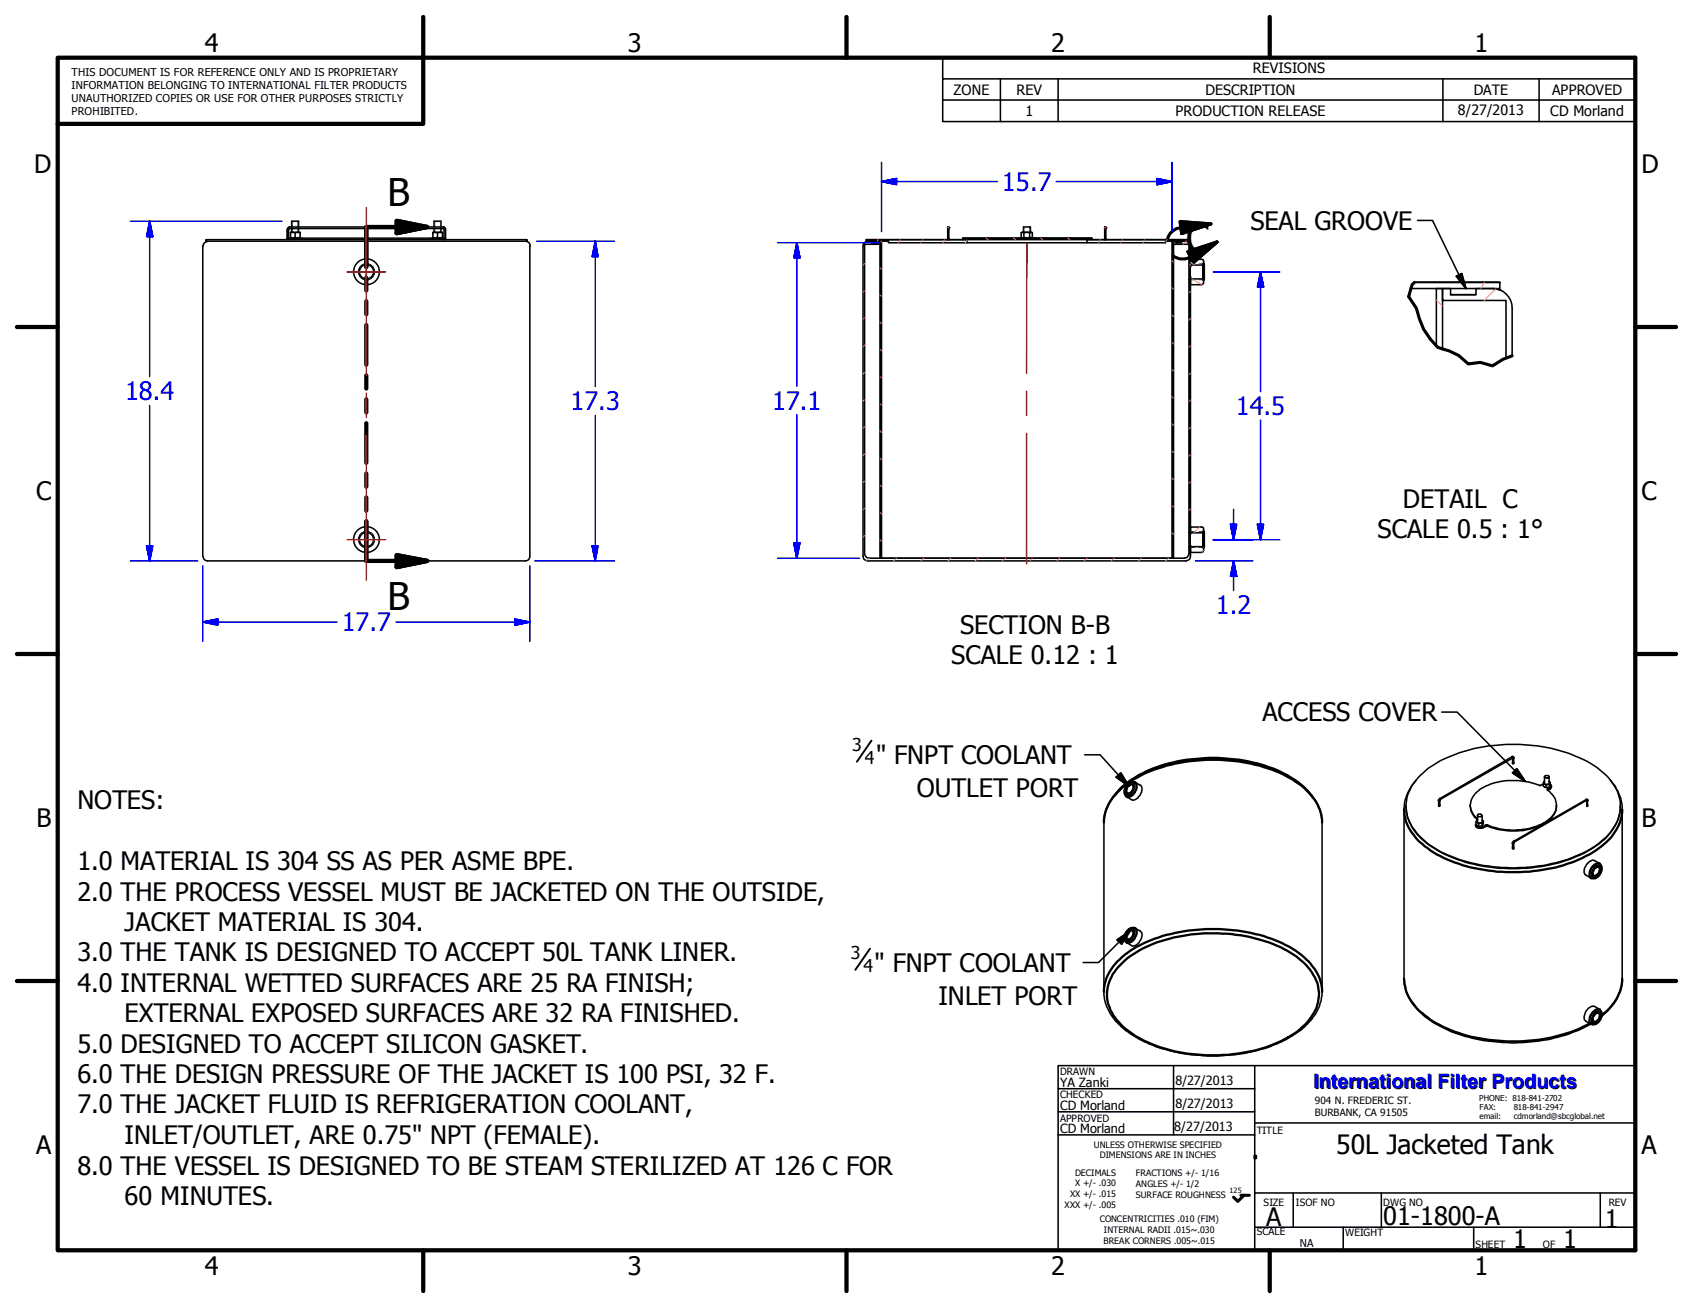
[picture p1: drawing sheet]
<svg xmlns="http://www.w3.org/2000/svg" width="279mm" height="216mm" viewBox="0 0 279 216" stroke-linecap="round" stroke-linejoin="round" font-family="sans-serif">
<!-- layer: 2012 Visible (ANSI) -->
<g fill="none" stroke="#000" stroke-width=".25">
<path d="M34 39.6h53v.2h-53zM34.2 39.9a.73 .73 0 0 0-.7 .7M47.4 37.8v1.6h.2v-1.6M47.4 39.6v-.2h.2v.2M47.6 39.3h25.7M47.8 37.7h25.4M47.8 37.5h25.4M47.8 37.7l-.1 .1M47.8 37.5l-.3 .1-.1 .2M47.9 39.3v-.9h1.6v.9M47.9 38.4h1.6M47.9 39.2a.63 .63 0 0 0 .8 0 .73 .73 0 0 0 .8 0"/>
<path d="M48.1 37.5v-1h1.2v1M48.1 37.7v.7M48.7 38.4v.8M49.3 37.7v.7M71.4 39.3v-.9h1.6v.9M71.4 38.4h1.6M71.4 39.2a.63 .63 0 0 0 .8 0 .73 .73 0 0 0 .8 0M71.6 37.5v-1h1.2v1M71.6 37.7v.7M72.2 38.4v.8M72.8 37.7v.7M73.2 37.7l.1 .1v1.8"/>
<path d="M73.2 37.5l.3 .1v.2v1.6h-.2M73.5 39.4v.2M86.8 39.8a.79 .79 0 0 1 .7 .8M142.9 39.6h16.7v.5h-13v-.3h-3.7zM142.9 39.6h16M143.2 39.8l-.3 .1M145.2 39.8h.3v52.3h-.3zM156.4 37.6l.1-.1 .1 .1M156.4 37.5h.2l-.1 .2h-.1zM156.4 37.6v1.8h.2v-1.8M156.4 37.6h.1M156.4 39.6v-.2h.2v.2"/>
<path d="M156.5 37.5h.1M156.6 37.6h.1M158.9 39.3h21.3v.3h-21.3zM158.9 39.3h9.8M168.5 39.2a.26 .26 0 0 0 .5 0 .95 .95 0 0 0 .9 0 .26 .26 0 0 0 .5 0M168.5 39.2l.2 .1M168.5 38.4v.8M168.7 39.3h1.5M168.7 38.4h-.2M168.8 38.4h1.6M168.8 38.4h-.3M168.8 38.4h1.3"/>
<path d="M168.8 38.4h.1v-.9h1.2v.9M169 38.4v.8M169.9 38.4v.8M170.1 38.4h.3M170.2 39.3h10M170.4 39.2l-.2 .1M170.4 38.4v.8M170.6 39.3h.1M179.4 39.6h16.6v.2h-3.7v.3h-12.9zM180.2 39.6h15.8M182.3 37.5h.2l-.1 .2h-.1zM182.3 37.6v1.8h.2v-1.8"/>
<path d="M182.3 37.6h.1M182.3 39.6v-.2h.2v.2M182.3 37.6l.1-.1 .1 .1M182.4 37.5h.1M182.5 37.6h.1M193.4 39.8h.3v52.3h-.3zM195.7 39.8a.9 .9 0 0 1 .8 .8v3.2h-.3v-3.5h-2.5M195.7 39.8h-.7v.3h-.9v-.3h-.4v.5M195.7 39.8l.3 .1M33.5 40.6v51.2M87.4 40.6v51.3a.73 .73 0 0 1-.7 .7M142.6 40.1l.5-.3h.8v.3h1v-.3h.3v.5h-2.5v51.1a.9 .9 0 0 0 .7 .7h52.1a.9 .9 0 0 0 .7-.7v-1.2h.3v1.6a.76 .76 0 0 1-.8 .8h-52.5a.76 .76 0 0 1-.8-.8v-51.2z"/>
<path d="M143.9 40.1h1M145.2 40.3h.1M159.6 40.1h19.8M193.7 40.3h.1M194.1 40.1h.9M196.2 46h.3v41.9h-.3zM196.2 43.8v2.2M196.5 43.8v2.2M196.5 42.8h1.7a.29 .29 0 0 1 .4 .1 .29 .29 0 0 1 0 .3v.4l-.1 .2h-2zM198.5 43.8v2.2M198.6 43.6v3a.33 .33 0 0 1-.4 .4h-1.7v-1h2l.1 .2M237 57.1v-9.5h1.1v10"/>
<path d="M238.1 49.6h.1M239.4 48.6v-1h-1.3v2h10.4v9.5M239.4 48.6h4.2v-1h2.8a3.3 3.3 0 0 1 3.2 3.2v7.9M239.4 48.6h4.2M246.6 47.6l1.2 .3M247.5 46.6h-14.1h14.1v1h-14.6M33.5 91.9a.73 .73 0 0 0 .8 .7h52.4M196.2 87.9v2.3M196.5 87.9v2.3M196.5 87h1.7a.29 .29 0 0 1 .4 .1 .29 .29 0 0 1 0 .3v.4l-.1 .1h-2zM198.5 87.9v2.3M198.6 87.8v3a.33 .33 0 0 1-.4 .4h-1.7v-1h2l.1 .2"/>
<path d="M182.2 135.8v27.9M184.1 130.9a14.6 14.6 0 0 1 6.3-4.2 28.1 28.1 0 0 1 21.4 .9 12.3 12.3 0 0 1 4.4 3.3M186.3 129.5a.4 .4 0 0 1 .5-.1 .4 .4 0 0 1 .2 .5 1.05 1.05 0 0 1-1.1 1 1.04 1.04 0 0 1 .4-1.4zM187 129.9a.39 .39 0 0 0-.3-.4 .39 .39 0 0 0-.5 .3l-.1 .1a.68 .68 0 0 0 .1 1h.2M187.3 129.1l1 .6a1.37 1.37 0 0 1-.3 1.7 1.14 1.14 0 0 1-1.2 .6l-.9-.5M190.5 126.9a28.2 28.2 0 0 1 19.4 0M218.2 135.8v27.9M231.7 133.6v27.9M232 133a7.3 7.3 0 0 0 3.1 5.9 22.1 22.1 0 0 0 13.1 4.4 25.5 25.5 0 0 0 14.3-3.1 9.6 9.6 0 0 0 4.8-5.7l.1-1.5M234.1 128.3a16.7 16.7 0 0 1 8-4.4 28.4 28.4 0 0 1 19.6 1.6 10.5 10.5 0 0 1 5.4 5.6 6.9 6.9 0 0 1-2.5 7.5 20.5 20.5 0 0 1-10 4.3 29 29 0 0 1-16.9-2.3 11.2 11.2 0 0 1-5.4-5.6 6.5 6.5 0 0 1 1.5-6.3zM237.4 132.9h.2v.2h-.2zM243.5 136.1h.1"/>
<path d="M243.5 136.3a.81 .81 0 0 0 1.3 .3M243.8 135.3l-.2 .4 .3 .1a.67 .67 0 0 0 .9-.3l-.2-.1a.27 .27 0 0 1 0 .3 .27 .27 0 0 1-.3 .1l-.2 .1a.35 .35 0 0 1-.4-.5h.1M243.8 134.6v1M243.9 134.4a.33 .33 0 0 1 .4 0 .33 .33 0 0 1 .2 .3 .33 .33 0 0 1-.4 .1 .33 .33 0 0 1-.2-.4zM244 136v.4M244.6 134.6v1M244.6 135.8v.5M244.8 135.5v.5a.68 .68 0 0 1-.6 .4 .68 .68 0 0 1-.6-.3v-.4M245.5 136.3l-.3 .1M249.6 140h.2v.1h-.2zM249.6 125.9h.2zM249.6 125.1v.9h.2v-.9"/>
<path d="M254 129.6h.3M254.8 129h.1a.28 .28 0 0 0-.1 .3 .28 .28 0 0 0 .3 .2h.3a.29 .29 0 0 0 .3-.1 .29 .29 0 0 0 0-.4 .28 .28 0 0 1 .1 .3 .28 .28 0 0 1-.4 .2h-.3l-.4-.2zM254.9 128.2v1M255 128.1a.41 .41 0 0 1 .7 .2h-.1a.45 .45 0 0 1-.7-.2zM255.1 129.5v.5M255.4 130.4h.1M255.7 128.2v1M255.7 129.5v.4M255.8 129.2v.4a.6 .6 0 0 1-1 .3l-.1-.2v-.4M261.9 132.1v1h.1v-1M262 132.9l-.1 .1h.1M267.7 133.6v27.9"/>
<path d="M186.2 153.7a.42 .42 0 0 1 .5-.2 .42 .42 0 0 1 .3 .3 1.11 1.11 0 0 1-.9 1.3 .72 .72 0 0 1 0-1.2zM187 154a.38 .38 0 0 0-.3-.4 .38 .38 0 0 0-.5 .3l-.1 .2a.62 .62 0 0 0 .1 .9l.2-.1M187.3 153.2l.9 .5a1.31 1.31 0 0 1-.2 1.8l-.2 .3-.6 .3h-.4l-.9-.5M263.5 143.2a.45 .45 0 0 1 .6 .1 .45 .45 0 0 1-.1 .6 .8 .8 0 0 1-1 .6 1.06 1.06 0 0 1 .8-1.4 .93 .93 0 0 1-.7 1.4l-.2-.3M264 142.6l-.9-.6a1.33 1.33 0 0 0-1.4 1l-.3 .6 .1 .6 .1 .2 1 .6M263.2 167.5a.48 .48 0 0 1 .7-.3 .48 .48 0 0 1 .1 .8 .74 .74 0 0 1-1 .6 .94 .94 0 0 1 .2-1.1zM263.5 167.3a.34 .34 0 0 1 .4 0 .34 .34 0 0 1 0 .5 .63 .63 0 0 1-.3 .7 .63 .63 0 0 1-.7-.1v-.1M264 166.6l-.9-.5a1.61 1.61 0 0 0-1.5 1.1v.2a.86 .86 0 0 0 .1 1.2l.9 .4"/>
<circle cx="60.5" cy="44.9" r="1.3"/>
<circle cx="60.5" cy="44.9" r="2.13"/>
<circle cx="60.5" cy="44.9" r="1.17"/>
<circle cx="60.5" cy="89.1" r="1.17"/>
<circle cx="60.5" cy="89.1" r="2.13"/>
<circle cx="60.5" cy="89.1" r="1.3"/>
</g>
<!-- layer: Hidden (ANSI) Green -->
<g fill="none" stroke="#008000" stroke-width=".19">
<path d="M48.3 36.5v.3M48.3 37.1v.4M48.3 37.7v.2M48.3 38.1v.3M49.1 36.5v.3M49.1 37.1v.4M49.1 37.7v.2M49.1 38.1v.3M71.8 36.5v.3M71.8 37.1v.4M71.8 37.7v.2M71.8 38.1v.3"/>
<path d="M72.7 36.5v.3M72.7 37.1v.4M72.7 37.7v.2M72.7 38.1v.3M169 37.5v.3M169 38v.4M169.9 37.5v.3M169.9 38v.4M59.4 44.1a1.31 1.31 0 0 1 2-.2 1.31 1.31 0 0 1 0 2 1.31 1.31 0 0 1-2-.2M196.5 43.6h.7M196.5 46.2h.7M197.9 43.6h.7"/>
<path d="M197.9 46.2h.7M59.4 88.3a1.31 1.31 0 0 1 2-.2 1.31 1.31 0 0 1 0 2 1.31 1.31 0 0 1-2-.2M196.5 87.8h.7M196.5 90.4h.7M197.9 87.8h.7M197.9 90.4h.7"/>
</g>
<!-- layer: Visible Narrow (ANSI) -->
<g fill="none" stroke="#000" stroke-width=".38">
<path d="M182.2 135.8a7.5 7.5 0 0 1 2.6-5.4 18.2 18.2 0 0 1 8.4-4.2 29.4 29.4 0 0 1 18.4 1.6 12.3 12.3 0 0 1 5.8 5l.7 1.7 .1 1.3M185.9 129.7a.84 .84 0 0 1 1.1-.5 1.27 1.27 0 0 1-.2 1.6 .73 .73 0 0 1-1.1 .3 1.17 1.17 0 0 1 .2-1.4zM187.3 129.1a1.31 1.31 0 0 1-.2 1.8 1.14 1.14 0 0 1-1.2 .6M231.7 133.6a7.3 7.3 0 0 0 2.2 5 20.3 20.3 0 0 0 12.5 5.2 28.2 28.2 0 0 0 14.8-2.2 12.3 12.3 0 0 0 5.8-5l.6-1.7 .1-1.3M237.4 132.1h.2M237.6 131.8l.1 .2M244.8 136.5v.1M245.2 136.2v.2M245.5 136.2v.1M249.6 124.9l.2 .2M249.6 139.1h.2M249.8 138.9l.1 .1"/>
<path d="M255.5 130.2v.2M255.8 130v.2M261.8 132l.1 .1h.1M184.9 159.3a17.4 17.4 0 0 1 9.5-4.7 27.3 27.3 0 0 1 17.5 2.1 10.1 10.1 0 0 1 5.6 5.9 6.9 6.9 0 0 1-2.6 6.9 16.2 16.2 0 0 1-5.9 3.3 28.3 28.3 0 0 1-20.2-1 11.6 11.6 0 0 1-5.5-5 6.4 6.4 0 0 1 1.6-7.5zM185.9 153.8a.86 .86 0 0 1 1.2-.4 1.45 1.45 0 0 1-1.2 1.9 1 1 0 0 1 0-1.5zM187.3 153.2a1.22 1.22 0 0 1 0 1.7 1.26 1.26 0 0 1-1.4 .7M263.2 143.1a.6 .6 0 0 1 .8-.2 .6 .6 0 0 1 .3 .7 1.28 1.28 0 0 1-1.4 1.2 1.27 1.27 0 0 1 .2-1.5zM264 142.6a1.42 1.42 0 0 0-1.6 1 1.08 1.08 0 0 0 .2 1.4M182.2 163.7a7.7 7.7 0 0 1 3-5.7 21.4 21.4 0 0 1 11.6-4.5 27.4 27.4 0 0 1 16.5 3.1 9.9 9.9 0 0 1 4.8 5.8l.1 1.3M231.7 161.5a8 8 0 0 0 3.9 6.5 21.5 21.5 0 0 0 10.8 3.7 27.4 27.4 0 0 0 16-2.8M263.2 167.2a.62 .62 0 0 1 .9-.2 .62 .62 0 0 1 .1 .9 1.13 1.13 0 0 1-1.3 1 1.19 1.19 0 0 1 .2-1.5zM264 166.6a1.28 1.28 0 0 0-1.4 .9 1.1 1.1 0 0 0 0 1.5"/>
<path d="M267.7 161.5a7.8 7.8 0 0 1-3.3 6.1"/>
</g>
<g fill="none" stroke="#000" stroke-width=".25">
<path d="M182.2 135.8a8.1 8.1 0 0 1 3.3-6.2 22.6 22.6 0 0 1 12-4.3 27.4 27.4 0 0 1 14.3 2.4 12.1 12.1 0 0 1 5.6 4.9l.6 1.6 .2 1.6M187.3 129.1a1.14 1.14 0 0 0-1.4 .6 1.31 1.31 0 0 0 0 1.8M233.7 128.8a7.5 7.5 0 0 0-2 4.8M242.6 132.9a3 3 0 0 0 1.2 2.4M243.5 136.1v.2M245.2 136.4l-.4 .2M249.7 125.1l-12 6.9-.1 .9M249.7 125.1h.1M249.8 125.1l-.1-.2h-.1l-12 6.9-.2 .2v.9M254 129.6a11.4 11.4 0 0 0-9.8 .7 2.92 2.92 0 0 0-.9 4.4l.5 .4M254.7 129.4l-.4 .2M255.8 129.4a.31 .31 0 0 1 .2 .3 .31 .31 0 0 1-.2 .3l-.5 .4a2.9 2.9 0 0 1 0 5.1 11 11 0 0 1-9.8 .7l-.2-.1-.5 .4a1.15 1.15 0 0 1-1.3-.3v-.1"/>
<path d="M256 129.7v.3l-.5 .4M256.9 132.9a3.7 3.7 0 0 1-2.6 3.3 11.4 11.4 0 0 1-8.8 .1M261.9 132.1l-12 6.9-.1 1M261.9 132.1h.1M262 132.1l-.2-.1-12 6.9-.2 .2v.9M265.7 128.8a7.5 7.5 0 0 1 2 4.8M187.3 153.2a1.5 1.5 0 0 0-1.8 1.5v.2a.68 .68 0 0 0 .4 .7M264 142.6a1.51 1.51 0 0 1-.5 2.2l-.2 .2h-.7M182.2 163.7a8 8 0 0 0 3.1 6 21.6 21.6 0 0 0 11 4.4 28.3 28.3 0 0 0 15.2-2.1 12.4 12.4 0 0 0 6-5.4l.6-1.6 .1-1.3M231.7 161.5a8.1 8.1 0 0 0 3.2 6.1 21.3 21.3 0 0 0 10 4.2 28.2 28.2 0 0 0 17.2-2.5l.4-.3M264 166.6a1.51 1.51 0 0 1-.3 2.2l-.2 .2a.73 .73 0 0 1-.9 0M267.7 161.5a8.3 8.3 0 0 1-3.3 6.3"/>
</g>
<!-- layer: Visible (ANSI) -->
<path d="M198.6 43.6v2.6M198.6 87.8v2.6" fill="none" stroke="#000" stroke-width=".51"/>
<!-- layer: Break Line (ANSI) -->
<path d="M233.4 46.6l-.4 .4-.5 2 1.2 1.9a11.3 11.3 0 0 0 3.6 6.4 9.8 9.8 0 0 1 5 2.8l2-.3 2 .6 1.7-1.1 1.6-.6" fill="none" stroke="#000" stroke-width=".51"/>
<!-- layer: Section Line (ANSI) -->
<path d="M65.5 36.4l5 1.1-5 1zM70.5 37.5h-10v6.6M60.5 45.8v2.1M60.5 49.7v2.2M60.5 53.7v6.5M60.5 62v2.1M60.5 65.9v2.2M60.5 69.8v6.6M60.5 78.2v2.1M60.5 82.1v2.2M60.5 86v6.6h10M65.5 91.6l5 1-5 1z" fill="none" stroke="#000" stroke-width=".7"/>
<path d="M65.5 38.5l5-1zM65.5 36.4l5 1.1-5 1zM65.5 93.6l5-1zM65.5 91.6l5 1-5 1z" fill="#000" stroke="#000" stroke-width=".7"/>
<!-- layer: Detail Boundary (ANSI) -->
<path d="M194.8 36.6l5 .4-4.8 1.5zM199.8 37l-4.9 .6a2.62 2.62 0 0 0-2.2 1.9M200.9 39.9l-4.4 2.5a2.72 2.72 0 0 1-2.9-.2M196 41.5l4.9-1.6-3.9 3.4z" fill="none" stroke="#000" stroke-width=".51"/>
<path d="M195 38.5l4.8-1.5zM194.8 36.6l5 .4-4.8 1.5zM197 43.3l3.9-3.4zM196 41.5l4.9-1.6-3.9 3.4z" fill="#000" stroke="#000" stroke-width=".51"/>
<!-- layer: Border (ANSI) -->
<g fill="none" stroke="#000" stroke-width=".7">
<path d="M9.5 9.5h260.4v196.9h-260.4zM69.8 2.8v17.6h-60.3M139.7 2.8v6.7M209.5 2.8v6.7M2.8 54h6.7M269.9 54h6.7M2.8 107.9h6.7M269.9 107.9h6.7M2.8 161.9h6.7M269.9 161.9h6.7M69.8 206.4v6.7M139.7 206.4v6.7"/>
<path d="M209.5 206.4v6.7"/>
</g>
<!-- layer: Title (ANSI) -->
<path d="M204.8 197.3h1.4M205.3 197.3l-1 1-.7-.7" fill="none" stroke="#000" stroke-width=".51"/>
<g fill="#000">
<circle cx="207.1" cy="190.8" r=".25"/>
<circle cx="207.1" cy="191.1" r=".25"/>
</g>
<g fill="none" stroke="#000" stroke-width=".25">
<path d="M174.6 175.9h95.3v30.5h-95.3zM174.6 179.7h32.5M193.7 175.9v11.4M207.1 175.9v30.5M174.6 183.5h32.5M174.6 187.3h32.5M207.1 185.4h62.8M207.1 196.9h62.8M213.4 196.9v5.7M228 196.9v5.7M264.1 196.9v5.7M207.1 202.6h62.8"/>
<path d="M221.7 202.6v3.8M243.2 202.6v3.8"/>
</g>
<!-- layer: Hatch (ANSI) Orange -->
<g fill="none" stroke="#ff8040" stroke-width=".19">
<path d="M144.9 39.6l-.1 .2M145.4 39.8l.1 .1M148.6 39.6l-.3 .5M152.3 39.6l-.3 .5M155.9 39.6l-.3 .5M156.5 37.5v.2M159.6 39.6l-.3 .5M162.8 39.3l.3 .3M167.3 39.3l.3 .3M171.8 39.3l.2 .3M176.2 39.3l.3 .3M181.5 39.6l-.2 .5"/>
<path d="M182.5 37.5l-.2 .2M185.2 39.6l-.2 .5M188.9 39.6l-.2 .5M192.6 39.6l-.2 .2M195.8 39.8l-.5 .5M142.7 57l-.3 .2M142.7 52.5l-.3 .2M142.7 48l-.3 .2M142.7 43.5l-.3 .3M145.2 57.7l.3 .2M145.2 53.1l.3 .3M145.2 48.7l.3 .2"/>
<path d="M145.2 44.2l.3 .2M192.3 40.1h.1M193.4 56.5l.3 .3M193.4 52l.3 .3M193.4 47.5l.3 .3M193.4 43.1l.3 .1M196.5 43.3l.7 .5M196.5 43.6l-.2 .2M196.5 57.1l-.3 .2M196.5 52.6l-.3 .2M196.5 48.1l-.3 .2M196.7 46l1.7 1"/>
<path d="M237 49.5l1.1 1M245 46.6l-.6 1M246.9 47.7l-2 1.9M142.7 79.4l-.3 .2M142.7 74.9l-.3 .3M142.7 70.4l-.3 .3M142.7 66l-.3 .2M142.7 61.5l-.3 .2M145.2 75.6l.3 .3M145.2 71.1l.3 .3M145.2 66.6l.3 .3M145.2 62.2l.3 .2"/>
<path d="M193.4 78.9l.3 .3M193.4 74.5l.3 .2M193.4 70l.3 .2M193.4 65.5l.3 .2M193.4 61l.3 .2M196.5 79.6l-.3 .2M196.5 75.1l-.3 .2M196.5 70.5l-.3 .3M196.5 66l-.3 .3M196.5 61.6l-.3 .2M142.7 88.4l-.3 .2M142.7 83.9l-.3 .2"/>
<path d="M143.4 92.1l-.4 .5M145.2 89.1l.3 .2M145.2 84.6l.3 .2M145.2 80.1l.3 .2M148 92.1l-.6 .5M152.5 92.1l-.5 .5M156.9 92.1l-.4 .5M161.4 92.1l-.5 .5M165.9 92.1l-.5 .5M170.4 92.1l-.5 .5M174.9 92.1l-.5 .5M179.4 92.1l-.5 .5"/>
<path d="M183.9 92.1l-.5 .5M188.3 92.1l-.4 .5M192.8 92.1l-.5 .5M193.4 87.9l.3 .3M193.4 83.4l.3 .3M196.5 84l-.3 .3M198 87l-1 .9M198.6 90.8l-.3 .4"/>
</g>
<!-- layer: Symbol (ANSI) -->
<g fill="none" stroke="#000" stroke-width=".25">
<path d="M155.6 13v-3.5h114.3v3.5M155.6 16.5h114.3M165.1 13v7.1M174.6 13v7.1M238.1 13v7.1M254 13v7.1M269.9 13h-114.3v3.5M269.9 13v7.1h-114.3v-3.6M233.9 36.4h2.5l5.5 11.2M240.3 45.6l.9-.5 .7 2.5zM237.9 117.5h2.6l11.2 11.5M179 124.6h2.5l4.8 5.2"/>
<path d="M184.2 128.3l.8-.7 1.3 2.2zM250.3 126.9l1.4 2.1-2.1-1.4zM184.3 155.1l2.2-1.4-1.4 2.1zM186.5 153.7l-5.2 5.2h-2.5"/>
</g>
<!-- layer: Red Center Mark -->
<path d="M60.5 34.3v27.6M57.3 44.9h6.3M60.5 41.7v6.4M169.5 40.1l-.1 21.5M60.5 71.9v23.9M60.5 64.9v4M169.4 64.6v4M169.4 71.6v21.4M57.3 89.1h6.3M60.5 85.9v6.4" fill="none" stroke="#f00" stroke-width=".25"/>
<!-- layer: Dimension (ANSI) Blue -->
<g fill="none" stroke="#00f" stroke-width=".25">
<path d="M21.5 36.5h25M24.7 36.5l.5 2.6h-1zM24.7 36.5v25.7M88.6 39.8h12.8M98.2 39.8l.5 2.6h-1zM98.2 39.8v24M145.5 30l2.5-.5v1zM145.5 30h19.1M145.5 26.8v11.4M174.3 30h19.1M190.9 29.5l2.5 .5-2.5 .5zM193.4 26.8v11.4"/>
<path d="M128.3 40.1h16.7M131.5 40.1l.5 2.4h-1zM131.5 40.1v23.7M200.2 44.9h11M208 44.9l.5 2.5h-1zM208 44.9v19.7M24.7 66.9v25.7M98.2 68.6v24M131.5 68.5v23.6M208 69.3v19.8M21.5 92.6h11.1M24.2 90.1h1l-.5 2.5z"/>
<path d="M33.5 93.4v12.5M87.4 93.4v12.5M88.3 92.6h13.1M97.7 90.1h1l-.5 2.5zM128.3 92.1h13.6M131 89.6h1l-.5 2.5zM197.3 92.6h9.5M200.2 89.1h11M203.1 86.6h1l-.5 2.5zM203.6 92.6l.5 2.5h-1zM203.6 84.1v5M203.6 92.6v4.9"/>
<path d="M207.5 86.6h1l-.5 2.5zM33.5 102.7l2.4-.5v1zM33.5 102.7h22.1M65.3 102.7h22.1M85 102.2l2.4 .5-2.4 .5z"/>
</g>
<g fill="#00f" stroke="#00f" stroke-width=".25">
<path d="M98.2 39.8l.5 2.6z"/>
<path d="M98.2 39.8l.5 2.6h-1z"/>
<path d="M97.7 90.1l.5 2.5z"/>
<path d="M97.7 90.1h1l-.5 2.5z"/>
<path d="M33.5 102.7l2.4-.5z"/>
<path d="M33.5 102.7l2.4-.5v1z"/>
<path d="M85 103.2l2.4-.5z"/>
<path d="M85 102.2l2.4 .5-2.4 .5z"/>
<path d="M145.5 30l2.5-.5z"/>
<path d="M145.5 30l2.5-.5v1z"/>
<path d="M190.9 30.5l2.5-.5z"/>
<path d="M190.9 29.5l2.5 .5-2.5 .5z"/>
<path d="M131.5 40.1l.5 2.4z"/>
<path d="M131.5 40.1l.5 2.4h-1z"/>
<path d="M131 89.6l.5 2.5z"/>
<path d="M131 89.6h1l-.5 2.5z"/>
<path d="M24.2 90.1l.5 2.5z"/>
<path d="M24.2 90.1h1l-.5 2.5z"/>
<path d="M24.7 36.5l.5 2.6z"/>
<path d="M24.7 36.5l.5 2.6h-1z"/>
<path d="M208 44.9l.5 2.5z"/>
<path d="M208 44.9l.5 2.5h-1z"/>
<path d="M207.5 86.6l.5 2.5z"/>
<path d="M207.5 86.6h1l-.5 2.5z"/>
<path d="M203.1 86.6l.5 2.5z"/>
<path d="M203.1 86.6h1l-.5 2.5z"/>
<path d="M203.6 92.6l.5 2.5z"/>
<path d="M203.6 92.6l.5 2.5h-1z"/>
</g>
<!-- layer: Symbol (ANSI) -->
<path d="M240.3 45.6l1.6 2zM240.3 45.6l.9-.5 .7 2.5zM184.2 128.3l2.1 1.5zM184.2 128.3l.8-.7 1.3 2.2zM249.6 127.6l2.1 1.4zM250.3 126.9l1.4 2.1-2.1-1.4zM186.5 153.7l-1.4 2.1zM184.3 155.1l2.2-1.4-1.4 2.1z" fill="#000" stroke="#000" stroke-width=".25"/>
<path d="M143.8 122.2l-2.4 3.5M143.6 156.6l-2.4 3.5" fill="none" stroke="#000" stroke-width=".32"/>
<g font-size="6.3">
<text x="63.9" y="34">B</text>
<text x="195.8" y="41.6">C</text>
<text x="63.9" y="100.6">B</text>
</g>
<text font-size="4.4" x="220.5" y="190.4">50L Jacketed Tank</text>
<g font-size="4.2">
<text x="33.8" y="8.5">4</text>
<text x="103.6" y="8.5">3</text>
<text x="173.5" y="8.5">2</text>
<text x="243.3" y="8.5">1</text>
<text x="5.7" y="28.5">D</text>
<text x="270.9" y="28.5">D</text>
<text x="206.4" y="37.9">SEAL GROOVE</text>
<text x="6" y="82.5">C</text>
<text x="231.5" y="83.8">DETAIL C</text>
<text x="270.9" y="82.5">C</text>
<text x="227.3" y="88.8">SCALE 0.5 : 1°</text>
<text x="158.4" y="104.6">SECTION B-B</text>
<text x="157" y="109.7">SCALE 0.12 : 1</text>
<text x="208.3" y="119.1">ACCESS COVER</text>
<text x="144.6" y="126.1">&quot; FNPT COOLANT</text>
<text x="151.3" y="131.5">OUTLET PORT</text>
<text x="6" y="136.5">B</text>
<text x="12.8" y="133.6">NOTES:</text>
<text x="270.9" y="136.5">B</text>
<text x="12.8" y="143.6">1.0 MATERIAL IS 304 SS AS PER ASME BPE.</text>
<text x="12.8" y="148.7">2.0 THE PROCESS VESSEL MUST BE JACKETED ON THE OUTSIDE,</text>
<text x="20.6" y="153.7">JACKET MATERIAL IS 304.</text>
<text x="12.8" y="158.7">3.0 THE TANK IS DESIGNED TO ACCEPT 50L TANK LINER.</text>
<text x="144.3" y="160.5">&quot; FNPT COOLANT</text>
<text x="12.8" y="163.7">4.0 INTERNAL WETTED SURFACES ARE 25 RA FINISH;</text>
<text x="154.9" y="165.9">INLET PORT</text>
<text x="12.8" y="173.7">5.0 DESIGNED TO ACCEPT SILICON GASKET.</text>
<text x="20.6" y="168.7">EXTERNAL EXPOSED SURFACES ARE 32 RA FINISHED.</text>
<text x="12.8" y="178.8">6.0 THE DESIGN PRESSURE OF THE JACKET IS 100 PSI, 32 F.</text>
<text x="12.8" y="183.8">7.0 THE JACKET FLUID IS REFRIGERATION COOLANT,</text>
<text x="6" y="190.4">A</text>
<text x="20.6" y="188.8">INLET/OUTLET, ARE 0.75&quot; NPT (FEMALE).</text>
<text x="270.9" y="190.4">A</text>
<text x="12.8" y="193.9">8.0 THE VESSEL IS DESIGNED TO BE STEAM STERILIZED AT 126 C FOR</text>
<text x="20.6" y="198.9">60 MINUTES.</text>
<text x="209" y="202.3">A</text>
<text x="228.3" y="202.2">01-1800-A</text>
<text x="264.9" y="202.7">1</text>
<text x="249.7" y="206.1">1</text>
<text x="258" y="206.1">1</text>
<text x="33.8" y="210.4">4</text>
<text x="103.6" y="210.5">3</text>
<text x="173.5" y="210.5">2</text>
<text x="243.3" y="210.4">1</text>
</g>
<g font-size="4.2" fill="#00f">
<text x="165.4" y="31.5">15.7</text>
<text x="20.6" y="66.1">18.4</text>
<text x="94.2" y="67.8">17.3</text>
<text x="127.4" y="67.6">17.1</text>
<text x="204" y="68.5">14.5</text>
<text x="200.7" y="101.4">1.2</text>
<text x="56.4" y="104.2">17.7</text>
</g>
<text font-size="3.3" fill="#00f" x="216.7" y="179.6">International Filter Products</text>
<g font-size="2.9">
<text x="140.7" y="124">3</text>
<text x="142.7" y="126.1">4</text>
<text x="140.4" y="158.3">3</text>
<text x="142.5" y="160.5">4</text>
</g>
<g font-size="2.3">
<text x="157.4" y="15.6">ZONE</text>
<text x="167.8" y="15.6">REV</text>
<text x="198.9" y="15.6">DESCRIPTION</text>
<text x="206.8" y="12.1">REVISIONS</text>
<text x="243.2" y="15.6">DATE</text>
<text x="256.2" y="15.6">APPROVED</text>
<text x="169.2" y="19.2">1</text>
<text x="194" y="19.2">PRODUCTION RELEASE</text>
<text x="240.6" y="19">8/27/2013</text>
<text x="255.8" y="19.2">CD Morland</text>
</g>
<g font-size="2.1">
<text x="174.9" y="179.4">YA Zanki</text>
<text x="194" y="179.1">8/27/2013</text>
<text x="174.9" y="183.2">CD Morland</text>
<text x="194" y="182.9">8/27/2013</text>
<text x="174.9" y="187">CD Morland</text>
<text x="193.8" y="186.7">8/27/2013</text>
</g>
<g font-size="1.8">
<text x="11.8" y="12.6">THIS DOCUMENT IS FOR REFERENCE ONLY AND IS PROPRIETARY</text>
<text x="11.8" y="14.7">INFORMATION BELONGING TO INTERNATIONAL FILTER PRODUCTS</text>
<text x="11.8" y="16.9">UNAUTHORIZED COPIES OR USE FOR OTHER PURPOSES STRICTLY</text>
<text x="11.8" y="19">PROHIBITED.</text>
<text x="214.5" y="205.8">NA</text>
</g>
<g font-size="1.7">
<text x="174.9" y="177.4">DRAWN</text>
<text x="174.9" y="181.2">CHECKED</text>
<text x="174.9" y="185.2">APPROVED</text>
<text x="217" y="182.3">904 N. FREDERIC ST.</text>
<text x="217" y="184.2">BURBANK, CA 91505</text>
<text x="207.4" y="187.2">TITLE</text>
<text x="207.4" y="203.9">SCALE</text>
<text x="208.5" y="199">SIZE</text>
<text x="213.9" y="199">ISOF NO</text>
<text x="228.3" y="199">DWG NO</text>
<text x="265.5" y="199">REV</text>
<text x="222" y="204.1">WEIGHT</text>
<text x="243.5" y="206.1">SHEET</text>
<text x="254.6" y="206.1">OF</text>
</g>
<g font-size="1.5">
<text x="180.5" y="189.4">UNLESS OTHERWISE SPECIFIED</text>
<text x="181.5" y="191.2">DIMENSIONS ARE IN INCHES</text>
<text x="176.6" y="197.6">XX +/- .015</text>
<text x="177.4" y="194.1">DECIMALS</text>
<text x="177.4" y="195.8">X +/- .030</text>
<text x="187.5" y="194.2">FRACTIONS +/- 1/16</text>
<text x="187.5" y="196">ANGLES +/- 1/2</text>
<text x="187.5" y="197.7">SURFACE ROUGHNESS</text>
<text x="175.7" y="199.4">XXX +/- .005</text>
<text x="181.5" y="201.7">CONCENTRICITIES .010 (FIM)</text>
<text x="182.2" y="203.5">INTERNAL RADII .015~.030</text>
<text x="182.1" y="205.3">BREAK CORNERS .005~.015</text>
</g>
<g font-size="1.3">
<text x="244.1" y="181.8">PHONE: 818-841-2702</text>
<text x="244.2" y="183.3">FAX:</text>
<text x="244.2" y="184.7">email:</text>
<text x="249.8" y="183.3">818-841-2947</text>
<text x="249.8" y="184.7">cdmorland@sbcglobal.net</text>
</g>
<text font-size="1.2" x="202.9" y="196.9">125</text>
</svg>
